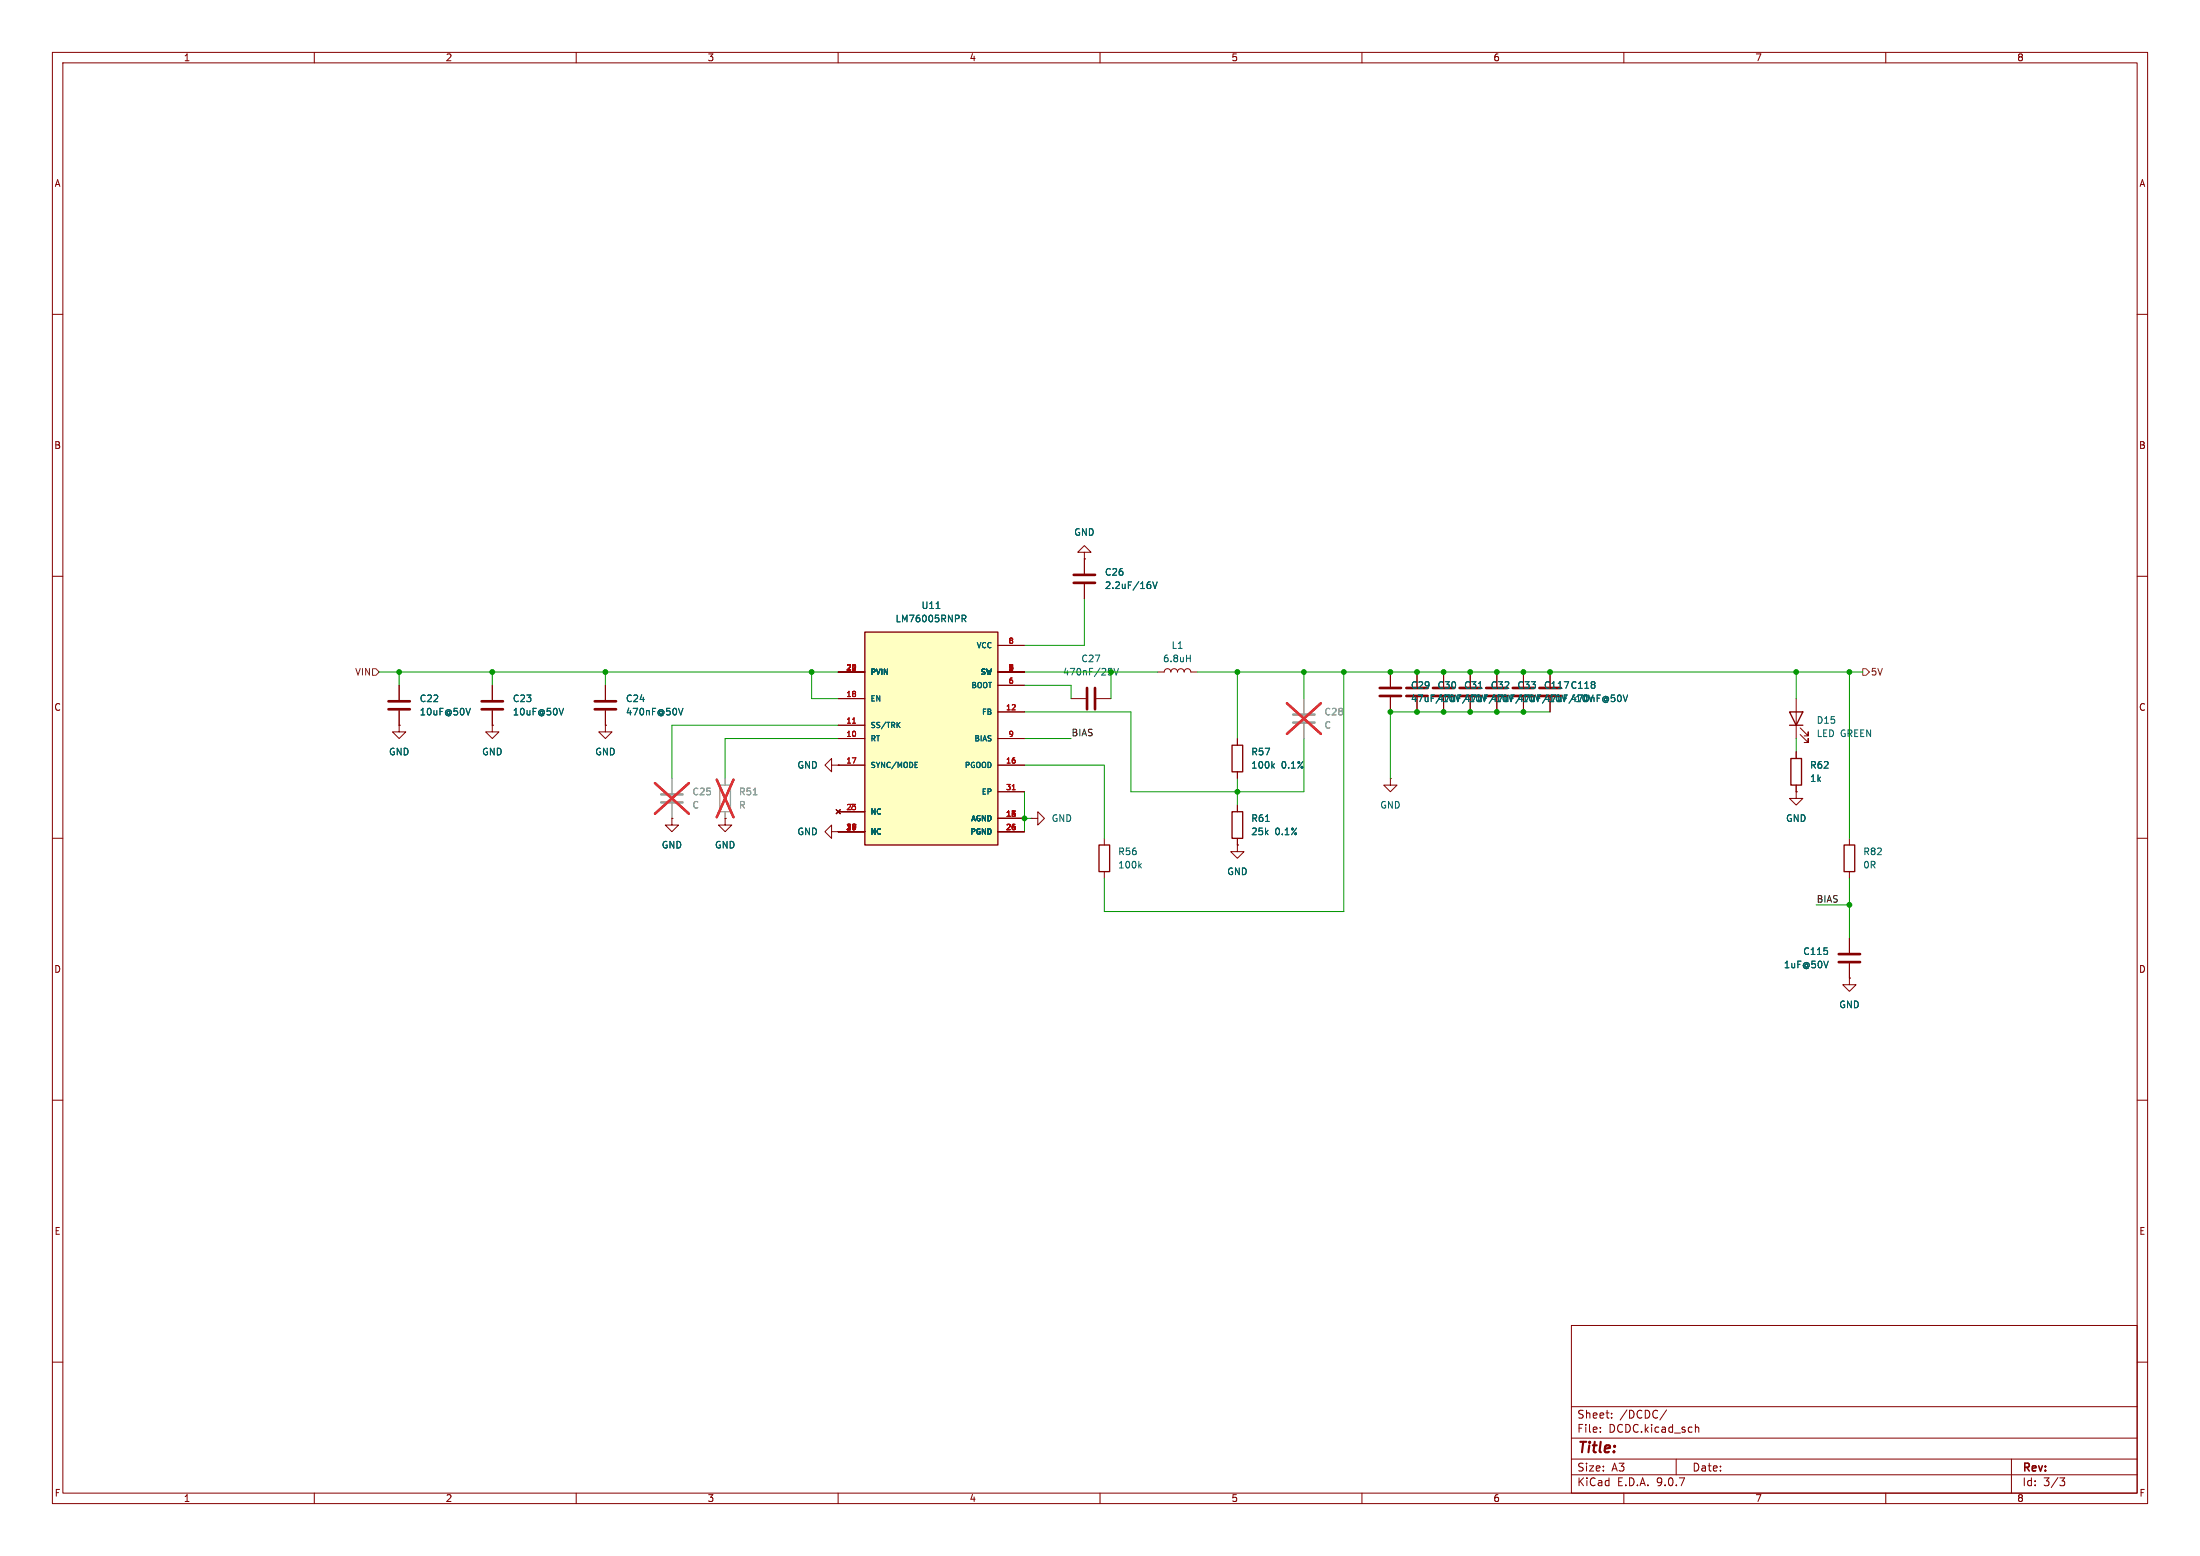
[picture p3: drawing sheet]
<svg xmlns="http://www.w3.org/2000/svg" width="420mm" height="297mm" viewBox="0 0 420 297" stroke-linecap="round" stroke-linejoin="round" font-family="sans-serif">
<g fill="none" stroke="#840000" stroke-width=".19">
<path d="M10 10h400v277h-400zM12 12h396v273h-396zM60 10v2M110 10v2M160 10v2M210 10v2M260 10v2M310 10v2M360 10v2M10 60h2M408 60h2M10 110h2"/>
<path d="M207 105.4h1.3l-1.3-1.3-1.3 1.3h1.3v1.3M207 106.7h.1M207 106.7v2.8M207 111.5v2.8M408 110h2M76.2 138.4v1.3h1.3l-1.3 1.3-1.3-1.3h1.3M76.2 138.4h.1M76.2 130.8v2.8M76.2 135.6v2.8M94 138.4v1.3h1.2l-1.2 1.3-1.3-1.3h1.3M94 138.4h.1M94 130.8v2.8"/>
<path d="M94 135.6v2.8M115.6 138.4v1.3h1.2l-1.2 1.3-1.3-1.3h1.3M115.6 138.4h.1M115.6 130.8v2.8M115.6 135.6v2.8M204.5 133.4h2.8M209.3 133.4h2.8M221 128.3h1.2a.64 .64 0 0 1 .7-.7 .64 .64 0 0 1 .6 .7 .64 .64 0 0 1 .7-.7 .64 .64 0 0 1 .6 .7 .64 .64 0 0 1 .6-.7 .64 .64 0 0 1 .7 .7 .64 .64 0 0 1 .6-.7 .64 .64 0 0 1 .6 .7h1.3M265.4 128.3v2.8M265.4 133.1v2.8M270.5 128.3v2.8M270.5 133.1v2.8"/>
<path d="M275.6 128.3v2.8M275.6 133.1v2.8M280.7 128.3v2.8M280.7 133.1v2.8M285.7 128.3v2.8M285.7 133.1v2.8M290.8 128.3v2.8M290.8 133.1v2.8M295.9 128.3v2.8M295.9 133.1v2.8M342.9 133.4v7.6M343.7 138.9l1.5 1.6v-.8v.8h-.8"/>
<path d="M10 160h2M128.3 156.2v1.3h1.2l-1.2 1.3-1.3-1.3h1.3M128.3 156.2h.1M138.4 156.2v1.3h1.3l-1.3 1.3-1.2-1.3h1.2M138.4 156.2h.1M158.7 158.8v-1.3l-1.2 1.3 1.2 1.2v-1.2h1.3M158.7 146.1v-1.3l-1.2 1.3 1.2 1.2v-1.2h1.3M160 158.8h.1M160 146.1h.1M196.8 156.2h1.3v-1.3l1.3 1.3-1.3 1.3v-1.3M196.8 156.2h.1M236.2 141v1.2"/>
<path d="M236.2 147.3v1.3M236.2 153.7v1.2M265.4 148.6v1.3h1.3l-1.3 1.2-1.2-1.2h1.2M265.4 148.6h.1M342.9 151.1v1.3h1.3l-1.3 1.3-1.3-1.3h1.3M342.9 151.1h.1M342.9 143.5v1.3M342.9 149.9v1.2M343.7 140.2l1.5 1.5v-.7v.7h-.8M408 160h2M210.8 160v1.3M210.8 166.4v1.2"/>
<path d="M236.2 161.3v1.3h1.3l-1.3 1.2-1.3-1.2h1.3M236.2 161.3h.1M236.2 160v1.3M353.1 160v1.3M353.1 166.4v1.2M353.1 179.1v2.8M353.1 186.7v1.3h1.2l-1.2 1.2-1.3-1.2h1.3M353.1 186.7h.1M353.1 183.9v2.8M10 210h2M408 210h2M300 253h108v32h-108z"/>
<path d="M10 260h2M300 278.5h108M300 274.5h108M300 268.5h108M305.5 273.2v.2M305.5 272.5v.1M307.7 270.5v.2M307.7 269.8v.1M318.2 269.1l-1.3 1.9M320 278.5v3M323.7 271.9v1.5M323.7 272.5l.2-.1 .3 .1 .1 .9"/>
<path d="M384 278.5v6.5M408 260h2M60 285v2M110 285v2M160 285v2M210 285v2M260 285v2M300 281.5h108M310 285v2M360 285v2M393.2 282.1h1l-.5 .6 .4 .1 .1 .5-.3 .3h-.5"/>
</g>
<path d="M341.6 135.9h2.6l-1.3 2.5zM341.6 138.4h2.6M235.2 154.9h2v5.1h-2zM235.2 142.2h2v5.1h-2zM341.9 144.8h2v5.1h-2zM209.8 161.3h2v5.1h-2zM352 161.3h2.1v5.1h-2.1z" fill="none" stroke="#840000" stroke-width=".25"/>
<g fill="none" stroke="#840000" stroke-width=".51">
<path d="M205 109.7h4M205 111.3h4M74.2 133.9h4M74.2 135.4h4M91.9 133.9h4.1M91.9 135.4h4.1M113.5 133.9h4.1M113.5 135.4h4.1M207.5 131.3v4.1M209 131.3v4.1M263.4 131.3h4.1M263.4 132.8h4.1"/>
<path d="M268.5 131.3h4M268.5 132.8h4M273.6 131.3h4M273.6 132.8h4M278.6 131.3h4.1M278.6 132.8h4.1M283.7 131.3h4.1M283.7 132.8h4.1M288.8 131.3h4.1M288.8 132.8h4.1M293.9 131.3h4M293.9 132.8h4"/>
<path d="M351 183.6h4.1M351 182.1h4.1"/>
</g>
<g fill="none" stroke="#006464" stroke-width=".19">
<path d="M219.3 111.1h.3M219.5 111.6l.2 .2v.3l-.2 .2M220.1 111.1l.4 1.2 .4-1.2M89.8 135.2l-.4 1.3M107.6 135.2l-.4 1.3M129.5 135.2l.5 1.3 .4-1.3M211.6 127.6h.6M212.1 128.1l.2 .2v.3l-.2 .2M212.7 127.6l.4 1.2 .4-1.2M226.5 125.6h.7M227.2 125v1.3M282.2 131.4h.8"/>
<path d="M309.9 132.7l.4 1.2 .4-1.2M241.6 156.8h.7M242.9 146.1l.4 .5M243.3 145.8l-.5 .5M217.5 165.2l.4 .5M217.9 164.8l-.5 .5"/>
</g>
<path d="M246.9 136.4h4.1M246.9 137.9h4.1M126.2 151.6h4.1M126.2 153.2h4.1" fill="none" stroke="#9c9b98" stroke-width=".51"/>
<path d="M248.9 133.4v2.7M248.9 138.2v2.8M128.3 148.6v2.8M128.3 153.4v2.8M138.4 148.6v1.3M138.4 154.9v1.3" fill="none" stroke="#9c9b98" stroke-width=".19"/>
<path d="M245.7 134.2l6.5 5.9M252.2 134.2l-6.5 5.9M125 149.5l6.5 5.8M131.5 149.5l-6.5 5.8M136.8 148.8l3.2 7.2M140 148.8l-3.2 7.2" fill="none" stroke="#e12e31" stroke-width=".46"/>
<path d="M137.4 149.9h2v5h-2z" fill="none" stroke="#9c9b98" stroke-width=".25"/>
<path d="M143.8 151.7h.7" fill="none" stroke="#939391" stroke-width=".19"/>
<path d="M165.1 120.7h25.4v40.6h-25.4z" fill="#ffffc2"/>
<path d="M165.1 120.7h25.4v40.6h-25.4z" fill="none" stroke="#840000" stroke-width=".25"/>
<g fill="none" stroke="#840000" stroke-width=".19">
<path d="M207 106.7h.1M207 106.7v2.8M207 111.5v2.8M76.2 138.4h.1M76.2 130.8v2.8M76.2 135.6v2.8M94 138.4h.1M94 130.8v2.8M94 135.6v2.8M115.6 138.4h.1M115.6 130.8v2.8M115.6 135.6v2.8"/>
<path d="M160 128.3h5.1M160 133.4h5.1M160 138.4h5.1M190.5 128.3h5.1M190.5 123.2h5.1M190.5 130.8h5.1M190.5 135.9h5.1M265.4 128.3v2.8M265.4 133.1v2.8M270.5 128.3v2.8M270.5 133.1v2.8M275.6 128.3v2.8"/>
<path d="M275.6 133.1v2.8M280.7 128.3v2.8M280.7 133.1v2.8M285.7 128.3v2.8M285.7 133.1v2.8M290.8 128.3v2.8M290.8 133.1v2.8M295.9 128.3v2.8M295.9 133.1v2.8M128.3 156.2h.1M138.4 156.2h.1M159.6 154.6l.8 .7"/>
<path d="M160 158.8h.1M160 146.1h.1M160 141h5.1M160 146.1h5.1M160 154.9h5.1M160 158.8h5.1M160.4 154.6l-.8 .7M190.5 141h5.1M190.5 146.1h5.1M190.5 151.1h5.1M190.5 156.2h5.1M190.5 158.8h5.1"/>
<path d="M236.2 141v1.2M236.2 147.3v1.3M236.2 153.7v1.2M342.9 151.1h.1M342.9 143.5v1.3M342.9 149.9v1.2M236.2 161.3h.1M236.2 160v1.3M353.1 179.1v2.8M353.1 186.7h.1M353.1 183.9v2.8"/>
</g>
<g fill="none" stroke="#006464" stroke-width=".19">
<path d="M178.7 116.1h.7M183.7 117.4h.4l.3 .3-.1 .3-.6 .1M184 118.1l.4 .6M219.3 111.1h.3M219.5 111.6l.2 .2v.3l-.2 .2M220.1 111.1l.4 1.2 .4-1.2M89.8 135.2l-.4 1.3M107.6 135.2l-.4 1.3M129.5 135.2l.5 1.3 .4-1.3M171.4 138.3l.4 .6M171.8 137.9l-.6 .6M282.2 131.4h.8"/>
<path d="M309.9 132.7l.4 1.2 .4-1.2M174.7 146.5h.5M174.7 145.5h.5M241.6 156.8h.7M242.9 146.1l.4 .5M243.3 145.8l-.5 .5"/>
</g>
<path d="M162.8 138h.5M193.2 150.7h.6" fill="none" stroke="#a90000" stroke-width=".19"/>
<path d="M71.1 127.6h.7l.6 .7-.6 .6h-.7zM355.6 127.6h.6l.7 .7-.7 .6h-.6z" fill="none" stroke="#725600" stroke-width=".19"/>
<g fill="none" stroke="#009600" stroke-width=".19">
<path d="M207 114.3v8.9h-11.4M72.4 128.3h87.6M76.2 128.3v2.5M94 128.3v2.5M115.6 128.3v2.5M154.9 128.3v5.1h5.1M160 138.4h-31.7v10.2M195.6 128.3h25.4M195.6 135.9h20.3v15.2h33v-10.1M195.6 130.8h8.9v2.6M212.1 128.3v5.1M228.6 128.3h127"/>
<path d="M236.2 128.3v12.7M248.9 128.3v5.1M256.5 128.3v45.7h-45.7v-6.4M295.9 135.9h-30.5v12.7M342.9 128.3v5.1M353.1 128.3v31.7M160 141h-21.6v7.6M195.6 146.1h15.2v13.9M195.6 141h8.9M195.6 151.1v7.7M195.6 156.2h1.2M236.2 148.6v5.1"/>
<path d="M342.9 141v2.5M346.7 172.7h6.4M353.1 167.6v11.5"/>
</g>
<path d="M248.9 133.4v2.7M248.9 138.2v2.8M128.3 148.6v2.8M128.3 153.4v2.8M138.4 148.6v1.3M138.4 154.9v1.3" fill="none" stroke="#9c9b98" stroke-width=".19"/>
<path d="M245.7 134.2l6.5 5.9M252.2 134.2l-6.5 5.9M125 149.5l6.5 5.8M131.5 149.5l-6.5 5.8M136.8 148.8l3.2 7.2M140 148.8l-3.2 7.2" fill="none" stroke="#e12e31" stroke-width=".46"/>
<path d="M143.8 151.7h.7" fill="none" stroke="#939391" stroke-width=".19"/>
<g fill="#009600" stroke="#009600" stroke-width=".19">
<circle cx="212.1" cy="128.3" r=".46"/>
<circle cx="236.2" cy="151.1" r=".46"/>
<circle cx="236.2" cy="128.3" r=".46"/>
<circle cx="195.6" cy="156.2" r=".46"/>
<circle cx="290.8" cy="128.3" r=".46"/>
<circle cx="295.9" cy="128.3" r=".46"/>
<circle cx="290.8" cy="135.9" r=".46"/>
<circle cx="280.7" cy="135.9" r=".46"/>
<circle cx="285.7" cy="128.3" r=".46"/>
<circle cx="280.7" cy="128.3" r=".46"/>
<circle cx="342.9" cy="128.3" r=".46"/>
<circle cx="353.1" cy="128.3" r=".46"/>
<circle cx="353.1" cy="172.7" r=".46"/>
<circle cx="285.7" cy="135.9" r=".46"/>
<circle cx="265.4" cy="128.3" r=".46"/>
<circle cx="248.9" cy="128.3" r=".46"/>
<circle cx="265.4" cy="135.9" r=".46"/>
<circle cx="256.5" cy="128.3" r=".46"/>
<circle cx="275.6" cy="135.9" r=".46"/>
<circle cx="270.5" cy="135.9" r=".46"/>
<circle cx="275.6" cy="128.3" r=".46"/>
<circle cx="270.5" cy="128.3" r=".46"/>
<circle cx="115.6" cy="128.3" r=".46"/>
<circle cx="154.9" cy="128.3" r=".46"/>
<circle cx="76.2" cy="128.3" r=".46"/>
<circle cx="94" cy="128.3" r=".46"/>
</g>
<text font-size="2.8" fill="#840000" x="301" y="277.9">Title:</text>
<g font-size="2.1" fill="#840000">
<text x="301" y="273.7">File:</text>
<text x="301" y="271">Sheet:</text>
<text x="307.1" y="273.7">DCDC.kicad_sch</text>
<text x="309.2" y="271">/DCDC/</text>
<text x="301" y="281.1">Size:</text>
<text x="307.6" y="281.1">A3</text>
<text x="323" y="281.1">Date:</text>
<text x="386" y="281.3">Rev:</text>
<text x="301" y="283.9">KiCad</text>
<text x="308.7" y="283.9">E.D.A.</text>
<text x="316.3" y="283.9">9.0.7</text>
<text x="386" y="283.9">Id:</text>
<text x="390.1" y="283.9">3/3</text>
</g>
<g font-size="1.8" fill="#840000">
<text x="35" y="11.9">1</text>
<text x="85" y="11.9">2</text>
<text x="135" y="11.9">3</text>
<text x="185" y="11.9">4</text>
<text x="235" y="11.9">5</text>
<text x="285" y="11.9">6</text>
<text x="335" y="11.9">7</text>
<text x="385" y="11.9">8</text>
<text x="10.3" y="35.9">A</text>
<text x="408.3" y="35.9">A</text>
<text x="10.3" y="85.9">B</text>
<text x="408.2" y="85.9">B</text>
<text x="10.3" y="135.9">C</text>
<text x="408.2" y="135.9">C</text>
<text x="10.3" y="185.9">D</text>
<text x="408.2" y="185.9">D</text>
<text x="10.3" y="235.9">E</text>
<text x="408.3" y="235.9">E</text>
<text x="10.3" y="285.9">F</text>
<text x="35" y="286.9">1</text>
<text x="85" y="286.9">2</text>
<text x="135" y="286.9">3</text>
<text x="185" y="286.9">4</text>
<text x="235" y="286.9">5</text>
<text x="285" y="286.9">6</text>
<text x="335" y="286.9">7</text>
<text x="385" y="286.9">8</text>
<text x="408.3" y="285.9">F</text>
</g>
<g font-size="1.8" fill="#006464">
<text x="205" y="102.5">GND</text>
<text x="210.8" y="112.6">2.2uF/16V</text>
<text x="210.8" y="110.1">C26</text>
<text x="170.9" y="119">LM76005RNPR</text>
<text x="175.8" y="116.4">U11</text>
<text x="223.6" y="124.1">L1</text>
<text x="202.8" y="129.1">470nF/25V</text>
<text x="206.3" y="126.6">C27</text>
<text x="221.9" y="126.6">6.8uH</text>
<text x="269.2" y="131.7">C29</text>
<text x="274.3" y="131.7">C30</text>
<text x="279.4" y="131.7">C31</text>
<text x="284.5" y="131.7">C32</text>
<text x="289.6" y="131.7">C33</text>
<text x="294.6" y="131.7">C117 C118</text>
<text x="80" y="136.8">10uF@50V</text>
<text x="80" y="134.2">C22</text>
<text x="97.8" y="136.8">10uF@50V</text>
<text x="97.8" y="134.2">C23</text>
<text x="119.4" y="134.2">C24</text>
<text x="119.4" y="136.8">470nF@50V</text>
<text x="269.2" y="134.2">47uF/10V</text>
<text x="274.3" y="134.2">47uF/10V</text>
<text x="279.4" y="134.2">47uF/10V</text>
<text x="284.5" y="134.2">47uF/10V</text>
<text x="289.6" y="134.2">47uF/10V</text>
<text x="294.6" y="134.2">47uF/10V</text>
<text x="299.7" y="134.2">470nF@50V</text>
<text x="346.7" y="138.3">D15</text>
<text x="346.7" y="140.9">LED GREEN</text>
<text x="74.2" y="144.4">GND</text>
<text x="91.9" y="144.4">GND</text>
<text x="113.5" y="144.4">GND</text>
<text x="152.1" y="146.9">GND</text>
<text x="238.8" y="144.4">R57</text>
<text x="238.8" y="146.9">100k</text>
<text x="244.6" y="146.9">0.1%</text>
<text x="345.4" y="146.9">R62</text>
<text x="345.4" y="149.5">1k</text>
<text x="263.4" y="154.5">GND</text>
<text x="152.1" y="159.6">GND</text>
<text x="200.7" y="157.1">GND</text>
<text x="238.8" y="159.6">25k</text>
<text x="238.8" y="157.1">R61</text>
<text x="243.4" y="159.6">0.1%</text>
<text x="340.9" y="157.1">GND</text>
<text x="126.2" y="162.2">GND</text>
<text x="136.4" y="162.2">GND</text>
<text x="213.4" y="163.4">R56</text>
<text x="213.4" y="166">100k</text>
<text x="234.2" y="167.2">GND</text>
<text x="355.6" y="166">0R</text>
<text x="355.6" y="163.4">R82</text>
<text x="340.4" y="185">1uF@50V</text>
<text x="344.1" y="182.5">C115</text>
<text x="351" y="192.6">GND</text>
</g>
<g font-size="1.8" fill="#725600">
<text x="67.7" y="129.1">VIN</text>
<text x="357.1" y="129.1">5V</text>
</g>
<g font-size="1.8" fill="#939391">
<text x="252.7" y="136.8">C28</text>
<text x="252.7" y="139.3">C</text>
<text x="132.1" y="152">C25</text>
<text x="132.1" y="154.5">C</text>
<text x="141" y="152">R51</text>
<text x="141" y="154.5">R</text>
</g>
<g font-size="1.8" fill="#0f0f0f">
<text x="204.5" y="140.6">BIAS</text>
<text x="346.7" y="172.4">BIAS</text>
</g>
<g font-size="1.4" fill="#006464">
<text x="186.3" y="123.9">VCC</text>
<text x="166.1" y="129">PVIN</text>
<text x="185.3" y="131.5">BOOT</text>
<text x="187.1" y="129">SW</text>
<text x="166.1" y="134.1">EN</text>
<text x="187.3" y="136.6">FB</text>
<text x="166.1" y="139.2">SS/TRK</text>
<text x="166.1" y="141.7">RT</text>
<text x="185.9" y="141.7">BIAS</text>
<text x="166.1" y="146.8">SYNC/MODE</text>
<text x="184.1" y="146.8">PGOOD</text>
<text x="166.1" y="155.7">NC</text>
<text x="187.3" y="151.9">EP</text>
<text x="166.1" y="159.5">NC</text>
<text x="185.1" y="159.5">PGND</text>
<text x="185.3" y="156.9">AGND</text>
</g>
<g font-size="1.4" fill="#a90000">
<text x="192.4" y="122.9">8</text>
<text x="161.5" y="128">20</text>
<text x="162.3" y="128">1</text>
<text x="162.3" y="128">2</text>
<text x="192.4" y="128">1</text>
<text x="192.4" y="130.6">6</text>
<text x="161.5" y="133.1">18</text>
<text x="191.9" y="135.6">12</text>
<text x="161.5" y="138.2">11</text>
<text x="161.5" y="140.7">10</text>
<text x="192.4" y="140.7">9</text>
<text x="161.5" y="145.8">17</text>
<text x="191.9" y="145.8">16</text>
<text x="161.5" y="154.7">23</text>
<text x="161.9" y="154.7">7</text>
<text x="191.9" y="150.9">31</text>
<text x="191.9" y="156">13</text>
<text x="192.7" y="156">5</text>
<text x="161.5" y="158.5">19</text>
<text x="162.3" y="158.5">8</text>
<text x="191.9" y="158.5">24</text>
<text x="192.7" y="158.5">5</text>
</g>
</svg>
